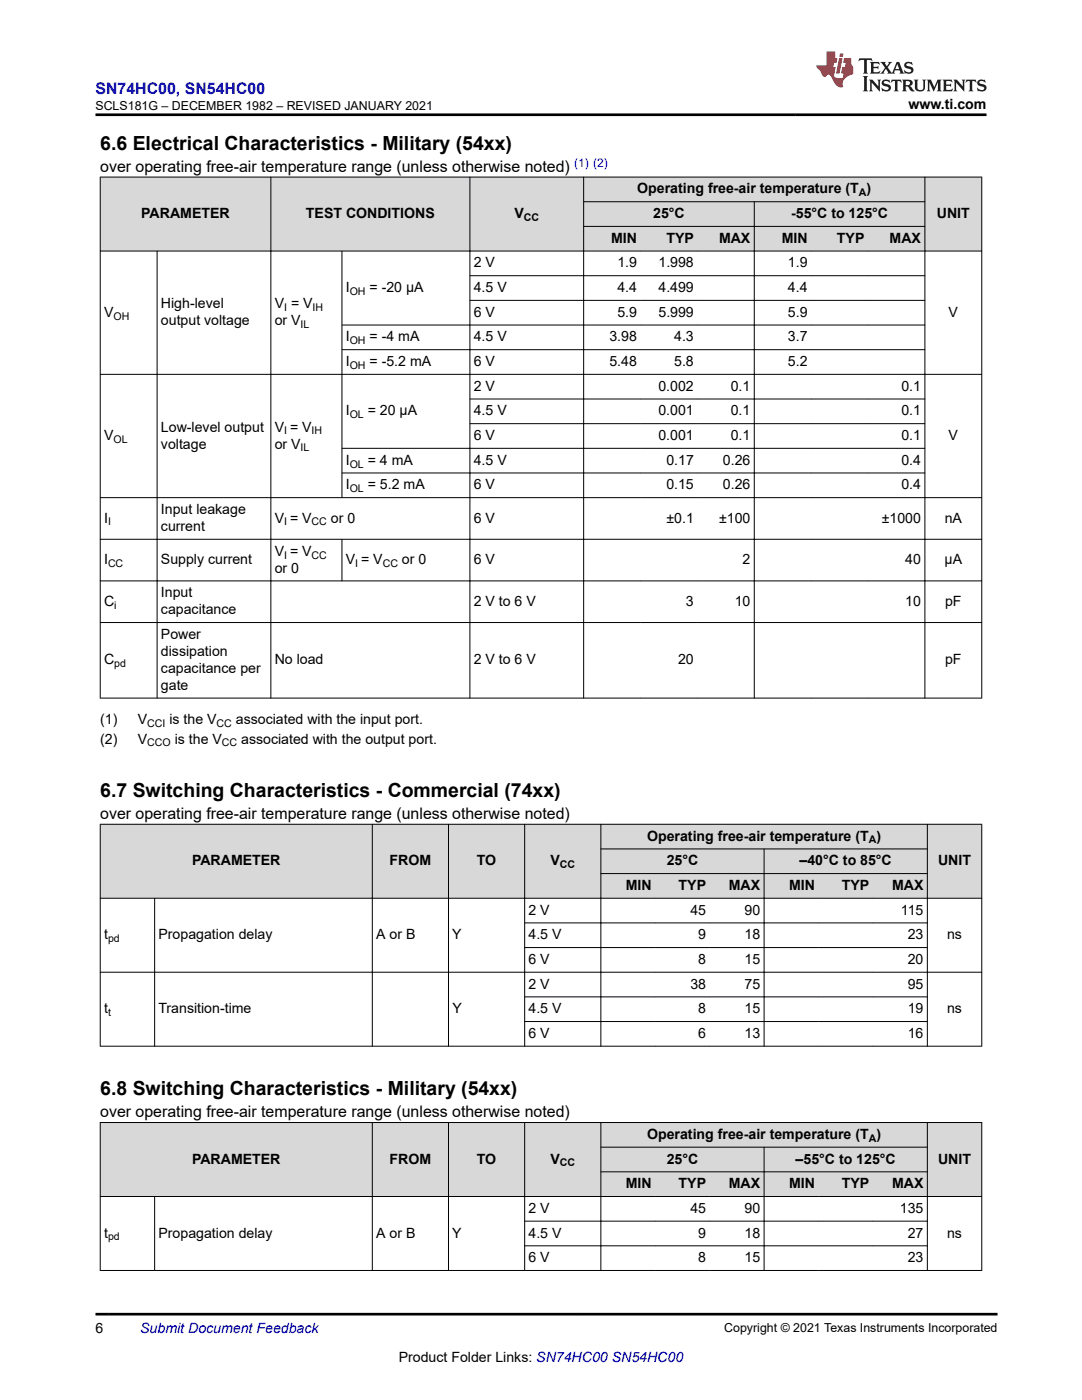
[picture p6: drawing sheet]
<svg xmlns="http://www.w3.org/2000/svg" width="216mm" height="279mm" viewBox="0 0 216 279" stroke-linecap="round" stroke-linejoin="round" font-family="sans-serif">
<g fill="#d8d8d8">
<path d="M20 35.3h175.9v5h-175.9z" fill-rule="evenodd"/>
<path d="M20 40.3h175.9v4.9h-175.9z" fill-rule="evenodd"/>
<path d="M20 45.2h175.9v4.9h-175.9z" fill-rule="evenodd"/>
<path d="M20.1 35.4h33.9v14.6h-33.9z" fill-rule="evenodd"/>
<path d="M54.1 35.4h39.6v14.6h-39.6z" fill-rule="evenodd"/>
<path d="M93.8 35.4h22.6v14.6h-22.6z" fill-rule="evenodd"/>
<path d="M116.5 35.4h68v4.8h-68z" fill-rule="evenodd"/>
<path d="M184.6 35.4h11.2v14.6h-11.2z" fill-rule="evenodd"/>
<path d="M116.5 40.3h33.9v4.8h-33.9z" fill-rule="evenodd"/>
<path d="M150.6 40.3h33.9v4.8h-33.9z" fill-rule="evenodd"/>
<path d="M116.5 45.2h11.3v4.8h-11.3z" fill-rule="evenodd"/>
<path d="M127.8 45.2h11.4v4.8h-11.4z" fill-rule="evenodd"/>
<path d="M139.2 45.2h11.2v4.8h-11.2z" fill-rule="evenodd"/>
<path d="M150.6 45.2h11.3v4.8h-11.3z" fill-rule="evenodd"/>
<path d="M161.9 45.2h11.3v4.8h-11.3z" fill-rule="evenodd"/>
<path d="M173.2 45.2h11.3v4.8h-11.3z" fill-rule="evenodd"/>
</g>
<g fill="none" stroke="#000" stroke-width=".2">
<path d="M19.9 35.3h176.1M20 35.3v104.1M54 35.3v104.1M93.8 35.3v104.1M116.5 35.3v104.1M184.6 35.3v104.1M195.9 35.3v104.1M19.9 50.1h176.1M31.3 50v89.4M68.2 50v49.4M93.7 55h90.9M93.7 59.9h90.9"/>
<path d="M116.4 40.3h68.2M116.4 45.2h68.2M150.5 40.2v99.2M19.9 74.7h176.1M68.2 64.9h116.4M68.2 69.8h116.4M93.7 79.6h90.9M19.9 99.3h176.1M68.2 94.4h116.4M93.7 84.6h90.9M184.6 89.5h-116.4M19.9 107.6h176.1"/>
<path d="M19.9 115.9h176.1M68.2 107.6v8.4M19.9 124.2h176.1M19.9 139.3h176.1"/>
</g>
<g fill="#d8d8d8">
<path d="M20 164.5h175.9v4.9h-175.9z" fill-rule="evenodd"/>
<path d="M20 169.4h175.9v4.9h-175.9z" fill-rule="evenodd"/>
<path d="M20 174.3h175.9v5h-175.9z" fill-rule="evenodd"/>
<path d="M20.1 164.6h54.1v14.6h-54.1z" fill-rule="evenodd"/>
<path d="M74.4 164.6h15v14.6h-15z" fill-rule="evenodd"/>
<path d="M89.6 164.6h15v14.6h-15z" fill-rule="evenodd"/>
<path d="M104.8 164.6h15v14.6h-15z" fill-rule="evenodd"/>
<path d="M120 164.6h65v4.8h-65z" fill-rule="evenodd"/>
<path d="M185.1 164.6h10.7v14.6h-10.7z" fill-rule="evenodd"/>
<path d="M120 169.5h32.4v4.8h-32.4z" fill-rule="evenodd"/>
<path d="M152.5 169.5h32.5v4.8h-32.5z" fill-rule="evenodd"/>
<path d="M120 174.4h10.8v4.8h-10.8z" fill-rule="evenodd"/>
<path d="M130.8 174.4h10.8v4.8h-10.8z" fill-rule="evenodd"/>
<path d="M141.6 174.4h10.8v4.8h-10.8z" fill-rule="evenodd"/>
<path d="M152.5 174.4h10.8v4.8h-10.8z" fill-rule="evenodd"/>
<path d="M163.3 174.4h10.9v4.8h-10.9z" fill-rule="evenodd"/>
<path d="M174.2 174.4h10.8v4.8h-10.8z" fill-rule="evenodd"/>
</g>
<g fill="none" stroke="#000" stroke-width=".2">
<path d="M19.9 164.5h176.1M19.9 179.3h176.1M20 164.4v44.5M30.9 179.2v29.7M74.3 164.4v44.5M89.5 164.4v44.5M104.7 164.4v44.5M119.8 169.4h65.3M119.8 174.3h65.3M119.9 164.4v44.5M152.5 169.4v39.5M185 164.4v44.5"/>
<path d="M195.9 164.4v44.5M19.9 194h176.1M104.6 184.2h80.5M104.6 189.1h80.5M104.6 198.9h80.5M19.9 208.8h176.1M104.6 203.9h80.5"/>
</g>
<g fill="#d8d8d8">
<path d="M20 224h175.9v4.9h-175.9z" fill-rule="evenodd"/>
<path d="M20 228.9h175.9v5h-175.9z" fill-rule="evenodd"/>
<path d="M20 233.9h175.9v4.9h-175.9z" fill-rule="evenodd"/>
<path d="M20.1 224.1h54.1v14.6h-54.1z" fill-rule="evenodd"/>
<path d="M74.4 224.1h15v14.6h-15z" fill-rule="evenodd"/>
<path d="M89.6 224.1h15v14.6h-15z" fill-rule="evenodd"/>
<path d="M104.8 224.1h15v14.6h-15z" fill-rule="evenodd"/>
<path d="M120 224.1h65v4.8h-65z" fill-rule="evenodd"/>
<path d="M185.1 224.1h10.7v14.6h-10.7z" fill-rule="evenodd"/>
<path d="M120 229h32.4v4.8h-32.4z" fill-rule="evenodd"/>
<path d="M152.5 229h32.5v4.8h-32.5z" fill-rule="evenodd"/>
<path d="M120 233.9h10.8v4.8h-10.8z" fill-rule="evenodd"/>
<path d="M130.8 233.9h10.8v4.8h-10.8z" fill-rule="evenodd"/>
<path d="M141.6 233.9h10.8v4.8h-10.8z" fill-rule="evenodd"/>
<path d="M152.5 233.9h10.8v4.8h-10.8z" fill-rule="evenodd"/>
<path d="M163.3 233.9h10.9v4.8h-10.9z" fill-rule="evenodd"/>
<path d="M174.2 233.9h10.8v4.8h-10.8z" fill-rule="evenodd"/>
</g>
<g fill="none" stroke="#000" stroke-width=".2">
<path d="M19.9 224h176.1M19.9 238.8h176.1M20 224v29.6M30.9 238.7v14.9M74.3 224v29.6M89.5 224v29.6M104.7 224v29.6M119.8 228.9h65.3M119.8 233.9h65.3M119.9 224v29.6M152.5 228.9v24.7M185 224v29.6"/>
<path d="M195.9 224v29.6M19.9 253.6h176.1M104.6 243.7h80.5M104.6 248.6h80.5"/>
</g>
<path d="M171.5 11.6l-.2 .6 .5-.2h.6v.1v2.2l-.2 .4h1l-.2-.4v-2.2v-.1h.5l.6 .2-.2-.6zM173.6 12.4l.2 .3v1.6l-.2 .4h1.9l.1-.6a1.08 1.08 0 0 1-1.3 .2v-.7h.6l.4 .2v-.7l-.4 .2h-.6v-.5l.2-.2a1 1 0 0 1 1 .3l-.1-.5zM175.7 12.4l.9 1.1-1 1.2h.9l-.2-.2 .5-.8 .4 .8-.2 .2h1.6l-.2-.2 .2-.5h.9l.1 .5-.1 .2h.9l-.2-.4-.8-1.9h-.5l-.9 2.1-.9-1.1 .9-1h-.8l.2 .2-.4 .6-.4-.6 .2-.2zM179 12.8l.4 1h-.7zM180.7 12.5a.65 .65 0 0 0-.2 .7 .65 .65 0 0 0 .6 .5l.6 .1 .1 .3a.79 .79 0 0 1-.7 .4 .79 .79 0 0 1-.7-.5l.1 .7 .2-.1a.93 .93 0 0 0 1.1 0 .93 .93 0 0 0 .4-.9 1.46 1.46 0 0 0-1.2-.6l-.1-.3a1.09 1.09 0 0 1 1.2 .2l-.2-.6-.1 .1-.5-.2zM172.2 15.2l.2 .4v2.2l-.2 .4h1l-.2-.4v-2.2l.2-.4zM173.4 15.9l.2 .4v1.5l-.2 .4h.8l-.3-.4 .1-1.3 1.6 1.8v-2l.2-.4h-.7l.1 .2 .1 1.1-1.2-1.3zM176.2 16a.65 .65 0 0 0-.2 .8 .65 .65 0 0 0 .6 .4l.6 .2 .1 .2a.79 .79 0 0 1-.7 .4 .79 .79 0 0 1-.7-.5l.1 .7 .2-.1a.93 .93 0 0 0 1.1 .1 .93 .93 0 0 0 .4-1 1.46 1.46 0 0 0-1.2-.5l-.1-.4a1.09 1.09 0 0 1 1.2 .2l-.1-.6-.2 .1-.5-.1zM177.9 15.9l-.1 .6a.63 .63 0 0 1 .8-.3v1.6l-.3 .4h1l-.2-.4v-1.6a.66 .66 0 0 1 .8 .3l-.1-.6zM180 15.9l.2 .4v1.5l-.2 .4h1l-.2-.2-.1-.7h.5l.1 .2a.79 .79 0 0 0 1.2 .6l-1-.9a.61 .61 0 0 0 .6-.6 .61 .61 0 0 0-.5-.7zM180.8 16.2h.1a.47 .47 0 0 1 .5 .1 .47 .47 0 0 1 .1 .5l-.1 .1-.7 .1zM182.3 15.9l.2 .2a2.27 2.27 0 0 0 .4 2 1.04 1.04 0 0 0 1.7-.7v-1.3l.2-.2h-.8l.2 .4v1.1a.6 .6 0 0 1-.6 .6 .6 .6 0 0 1-.6-.6v-1.1l.3-.4zM184.9 15.9l.2 .4v1.5l-.2 .4h.8l-.3-.4v-1.4l.9 1.9 .9-1.9v1.4l-.3 .4h1l-.2-.4v-1.5l.2-.4h-.8l-.7 1.5-.6-1.5zM188.1 15.9l.2 .4v1.5l-.2 .4h1.9l.1-.6a1.09 1.09 0 0 1-1.3 .2v-.7h.6l.4 .2v-.6l-.4 .2h-.6v-.6l.2-.1a1.01 1.01 0 0 1 1 .3l-.1-.6zM190.2 15.9l.3 .4v1.5l-.3 .4h.8l-.2-.4v-1.3l1.6 1.8v-2l.2-.4h-.7l.2 .2v1.1l-1.2-1.3zM192.8 15.9l-.1 .6a.63 .63 0 0 1 .8-.3v1.6l-.3 .4h1l-.2-.4v-1.6a.66 .66 0 0 1 .8 .3l-.1-.6zM195.2 16a.65 .65 0 0 0-.2 .8 .65 .65 0 0 0 .6 .4l.6 .2 .2 .2a.79 .79 0 0 1-.7 .4 .79 .79 0 0 1-.7-.5l.1 .7 .2-.1a.93 .93 0 0 0 1 .1 .93 .93 0 0 0 .5-1 1.46 1.46 0 0 0-1.3-.5v-.4a1.09 1.09 0 0 1 1.2 .2l-.2-.6-.2 .1-.5-.1z" fill="#231f20"/>
<path d="M164.9 10.3v2.7h-2l.1 .4 .8 1a.95 .95 0 0 0 1 .9 .59 .59 0 0 1 .5-.4 .59 .59 0 0 1 .5 .3l.4 .8a1.59 1.59 0 0 0 2.1 1.4 1.61 1.61 0 0 1 1-2.3l1-.3-.1-1.5a1.59 1.59 0 0 1-.3-1.7h-1.5l-.2 .9h.6l-.2 .9h-.5l-.2 .9v.3l.4 .1-.1 .9h-.7a.73 .73 0 0 1-1-.7l.3-1.5h-.5l.1-.9h.5l.2-.9h-.5v-1.3zM167.4 11.6l-.6 3.1h.7l.6-3.1zM167.6 10.7l-.1 .6h.7l.1-.6z" fill="#ed1c24"/>
<path d="M19 22.9h177.8M19 262.3h180" fill="none" stroke="#000" stroke-width=".53"/>
<g font-size="3.9">
<text x="20" y="29.9">6.6 Electrical Characteristics - Military (54xx)</text>
<text x="20" y="159.1">6.7 Switching Characteristics - Commercial (74xx)</text>
<text x="20" y="218.6">6.8 Switching Characteristics - Military (54xx)</text>
</g>
<text font-size="3.2" fill="#00f" x="19.1" y="18.7">SN74HC00, SN54HC00</text>
<g font-size="3.2">
<text x="20" y="34.3">over operating free-air temperature range (unless otherwise noted)</text>
<text x="20" y="163.4">over operating free-air temperature range (unless otherwise noted)</text>
<text x="20" y="223">over operating free-air temperature range (unless otherwise noted)</text>
</g>
<g font-size="2.8">
<text x="181.3" y="21.8">www.ti.com</text>
<text x="127.2" y="38.6">Operating free-air temperature (T )</text>
<text x="28.2" y="43.5">PARAMETER</text>
<text x="61" y="43.5">TEST CONDITIONS</text>
<text x="102.6" y="43.5">V</text>
<text x="130.3" y="43.5">25°C</text>
<text x="157.9" y="43.5">-55°C to 125°C</text>
<text x="186.9" y="43.5">UNIT</text>
<text x="94.5" y="53.4">2 V</text>
<text x="121.9" y="48.5">MIN</text>
<text x="123.2" y="53.4">1.9</text>
<text x="131.4" y="53.4">1.998</text>
<text x="133" y="48.5">TYP</text>
<text x="143.5" y="48.5">MAX</text>
<text x="156" y="48.5">MIN</text>
<text x="157.2" y="53.4">1.9</text>
<text x="167" y="48.5">TYP</text>
<text x="177.5" y="48.5">MAX</text>
<text x="69" y="58.3">I</text>
<text x="73.7" y="58.3">= -20 µA</text>
<text x="94.5" y="58.3">4.5 V</text>
<text x="123.2" y="58.3">4.4</text>
<text x="131.4" y="58.3">4.499</text>
<text x="157.2" y="58.3">4.4</text>
<text x="20.8" y="63.2">V</text>
<text x="32.1" y="61.5">High-level</text>
<text x="32.1" y="64.9">output voltage</text>
<text x="54.8" y="64.9">or V</text>
<text x="54.8" y="61.5">V = V</text>
<text x="94.5" y="63.2">6 V</text>
<text x="123.2" y="63.2">5.9</text>
<text x="131.4" y="63.2">5.999</text>
<text x="157.2" y="63.2">5.9</text>
<text x="189.3" y="63.2">V</text>
<text x="69" y="68.1">I</text>
<text x="73.7" y="68.1">= -4 mA</text>
<text x="94.5" y="68.1">4.5 V</text>
<text x="121.6" y="68.1">3.98</text>
<text x="134.5" y="68.1">4.3</text>
<text x="157.2" y="68.1">3.7</text>
<text x="69" y="73.1">I</text>
<text x="73.7" y="73.1">= -5.2 mA</text>
<text x="94.5" y="73.1">6 V</text>
<text x="94.5" y="78">2 V</text>
<text x="121.6" y="73.1">5.48</text>
<text x="131.4" y="78">0.002</text>
<text x="134.5" y="73.1">5.8</text>
<text x="145.8" y="78">0.1</text>
<text x="157.2" y="73.1">5.2</text>
<text x="179.9" y="78">0.1</text>
<text x="69" y="82.9">I</text>
<text x="73.4" y="82.9">= 20 µA</text>
<text x="94.5" y="82.9">4.5 V</text>
<text x="131.4" y="82.9">0.001</text>
<text x="145.8" y="82.9">0.1</text>
<text x="179.9" y="82.9">0.1</text>
<text x="20.8" y="87.8">V</text>
<text x="32.1" y="86.1">Low-level output</text>
<text x="32.1" y="89.5">voltage</text>
<text x="54.8" y="86.1">V = V</text>
<text x="54.8" y="89.5">or V</text>
<text x="94.5" y="87.8">6 V</text>
<text x="131.4" y="87.8">0.001</text>
<text x="145.8" y="87.8">0.1</text>
<text x="179.9" y="87.8">0.1</text>
<text x="189.3" y="87.8">V</text>
<text x="69" y="92.7">I</text>
<text x="73.4" y="92.7">= 4 mA</text>
<text x="94.5" y="92.7">4.5 V</text>
<text x="133" y="92.7">0.17</text>
<text x="144.2" y="92.7">0.26</text>
<text x="179.9" y="92.7">0.4</text>
<text x="69" y="97.7">I</text>
<text x="73.4" y="97.7">= 5.2 mA</text>
<text x="94.5" y="97.7">6 V</text>
<text x="133" y="97.7">0.15</text>
<text x="144.2" y="97.7">0.26</text>
<text x="179.9" y="97.7">0.4</text>
<text x="20.8" y="104.3">I</text>
<text x="32.1" y="102.6">Input leakage</text>
<text x="32.1" y="106">current</text>
<text x="54.8" y="104.3">V = V</text>
<text x="66" y="104.3">or 0</text>
<text x="94.5" y="104.3">6 V</text>
<text x="133" y="104.3">±0.1</text>
<text x="143.5" y="104.3">±100</text>
<text x="176" y="104.3">±1000</text>
<text x="188.5" y="104.3">nA</text>
<text x="20.8" y="112.6">I</text>
<text x="32.1" y="112.6">Supply current</text>
<text x="54.8" y="110.9">V = V</text>
<text x="69" y="112.6">V = V</text>
<text x="80.2" y="112.6">or 0</text>
<text x="94.5" y="112.6">6 V</text>
<text x="148.2" y="112.6">2</text>
<text x="180.6" y="112.6">40</text>
<text x="188.5" y="112.6">µA</text>
<text x="32.1" y="119.2">Input</text>
<text x="54.8" y="114.3">or 0</text>
<text x="20.8" y="120.9">C</text>
<text x="32.1" y="122.6">capacitance</text>
<text x="94.5" y="120.9">2 V to 6 V</text>
<text x="136.9" y="120.9">3</text>
<text x="146.6" y="120.9">10</text>
<text x="180.6" y="120.9">10</text>
<text x="188.6" y="120.9">pF</text>
<text x="32.1" y="127.5">Power</text>
<text x="32.1" y="130.9">dissipation</text>
<text x="20.8" y="132.6">C</text>
<text x="32.1" y="134.3">capacitance per</text>
<text x="32.1" y="137.7">gate</text>
<text x="54.8" y="132.6">No load</text>
<text x="94.5" y="132.6">2 V to 6 V</text>
<text x="135.3" y="132.6">20</text>
<text x="188.6" y="132.6">pF</text>
<text x="20" y="144.5">(1)</text>
<text x="20" y="148.4">(2)</text>
<text x="27.5" y="144.5">V</text>
<text x="27.5" y="148.4">V</text>
<text x="33.8" y="144.5">is the V</text>
<text x="34.9" y="148.4">is the V</text>
<text x="47.1" y="144.5">associated with the input port.</text>
<text x="48.1" y="148.4">associated with the output port.</text>
<text x="129.1" y="167.8">Operating free-air temperature (T )</text>
<text x="38.3" y="172.7">PARAMETER</text>
<text x="77.7" y="172.7">FROM</text>
<text x="95.2" y="172.7">TO</text>
<text x="109.8" y="172.7">V</text>
<text x="133" y="172.7">25°C</text>
<text x="159.5" y="172.7">–40°C to 85°C</text>
<text x="187.2" y="172.7">UNIT</text>
<text x="124.9" y="177.6">MIN</text>
<text x="135.4" y="177.6">TYP</text>
<text x="145.4" y="177.6">MAX</text>
<text x="157.4" y="177.6">MIN</text>
<text x="168" y="177.6">TYP</text>
<text x="178" y="177.6">MAX</text>
<text x="105.5" y="182.5">2 V</text>
<text x="137.8" y="182.5">45</text>
<text x="148.6" y="182.5">90</text>
<text x="179.8" y="182.5">115</text>
<text x="20.8" y="187.5">t</text>
<text x="31.6" y="187.5">Propagation delay</text>
<text x="75.1" y="187.5">A or B</text>
<text x="90.3" y="187.5">Y</text>
<text x="105.5" y="187.5">4.5 V</text>
<text x="139.3" y="187.5">9</text>
<text x="148.6" y="187.5">18</text>
<text x="181.1" y="187.5">23</text>
<text x="189" y="187.5">ns</text>
<text x="105.5" y="192.4">6 V</text>
<text x="105.5" y="197.3">2 V</text>
<text x="137.8" y="197.3">38</text>
<text x="139.3" y="192.4">8</text>
<text x="148.6" y="197.3">75</text>
<text x="148.6" y="192.4">15</text>
<text x="181.1" y="197.3">95</text>
<text x="181.1" y="192.4">20</text>
<text x="20.8" y="202.2">t</text>
<text x="31.6" y="202.2">Transition-time</text>
<text x="90.3" y="202.2">Y</text>
<text x="105.5" y="202.2">4.5 V</text>
<text x="139.3" y="202.2">8</text>
<text x="148.6" y="202.2">15</text>
<text x="181.1" y="202.2">19</text>
<text x="189" y="202.2">ns</text>
<text x="105.5" y="207.1">6 V</text>
<text x="139.3" y="207.1">6</text>
<text x="148.6" y="207.1">13</text>
<text x="181.1" y="207.1">16</text>
<text x="129.1" y="227.3">Operating free-air temperature (T )</text>
<text x="38.3" y="232.2">PARAMETER</text>
<text x="77.7" y="232.2">FROM</text>
<text x="95.2" y="232.2">TO</text>
<text x="109.8" y="232.2">V</text>
<text x="133" y="232.2">25°C</text>
<text x="158.8" y="232.2">–55°C to 125°C</text>
<text x="187.2" y="232.2">UNIT</text>
<text x="124.9" y="237.1">MIN</text>
<text x="135.4" y="237.1">TYP</text>
<text x="145.4" y="237.1">MAX</text>
<text x="157.4" y="237.1">MIN</text>
<text x="168" y="237.1">TYP</text>
<text x="178" y="237.1">MAX</text>
<text x="105.5" y="242.1">2 V</text>
<text x="137.8" y="242.1">45</text>
<text x="148.6" y="242.1">90</text>
<text x="179.6" y="242.1">135</text>
<text x="20.8" y="247">t</text>
<text x="31.6" y="247">Propagation delay</text>
<text x="75.1" y="247">A or B</text>
<text x="90.3" y="247">Y</text>
<text x="105.5" y="247">4.5 V</text>
<text x="105.5" y="251.9">6 V</text>
<text x="139.3" y="247">9</text>
<text x="139.3" y="251.9">8</text>
<text x="148.6" y="247">18</text>
<text x="148.6" y="251.9">15</text>
<text x="181.1" y="247">27</text>
<text x="181.1" y="251.9">23</text>
<text x="189" y="247">ns</text>
<text x="19" y="266.1">6</text>
<text x="79.6" y="271.7">Product Folder Links: SN74HC00 SN54HC00</text>
</g>
<text font-size="2.8" fill="#00f" x="28" y="266.1">Submit Document Feedback</text>
<g font-size="2.5">
<text x="19" y="21.9">SCLS181G – DECEMBER 1982 – REVISED JANUARY 2021</text>
<text x="144.5" y="265.8">Copyright © 2021 Texas Instruments Incorporated</text>
</g>
<text font-size="2.4" fill="#00f" x="114.6" y="33.2">(1) (2)</text>
<g font-size="2.1">
<text x="171.4" y="39.2">A</text>
<text x="104.5" y="44.1">CC</text>
<text x="69.8" y="58.9">OH</text>
<text x="22.7" y="63.8">OH</text>
<text x="56.7" y="62.1">I</text>
<text x="60" y="65.5">IL</text>
<text x="62.4" y="62.1">IH</text>
<text x="69.8" y="68.7">OH</text>
<text x="69.8" y="73.6">OH</text>
<text x="69.8" y="83.5">OL</text>
<text x="22.6" y="88.4">OL</text>
<text x="56.7" y="86.7">I</text>
<text x="62.2" y="86.7">IH</text>
<text x="60" y="90.1">IL</text>
<text x="69.8" y="93.3">OL</text>
<text x="69.8" y="98.2">OL</text>
<text x="21.6" y="104.8">I</text>
<text x="56.7" y="104.8">I</text>
<text x="62.2" y="104.8">CC</text>
<text x="21.6" y="113.2">CC</text>
<text x="56.7" y="111.5">I</text>
<text x="62.2" y="111.5">CC</text>
<text x="70.9" y="113.2">I</text>
<text x="76.4" y="113.2">CC</text>
<text x="22.8" y="121.5">i</text>
<text x="22.8" y="133.2">pd</text>
<text x="29.4" y="149">CCO</text>
<text x="29.4" y="145">CCI</text>
<text x="43.2" y="145">CC</text>
<text x="44.3" y="149">CC</text>
<text x="111.7" y="173.3">CC</text>
<text x="173.3" y="168.3">A</text>
<text x="21.6" y="188">pd</text>
<text x="21.6" y="202.8">t</text>
<text x="173.3" y="227.9">A</text>
<text x="111.7" y="232.8">CC</text>
<text x="21.6" y="247.5">pd</text>
</g>
</svg>
